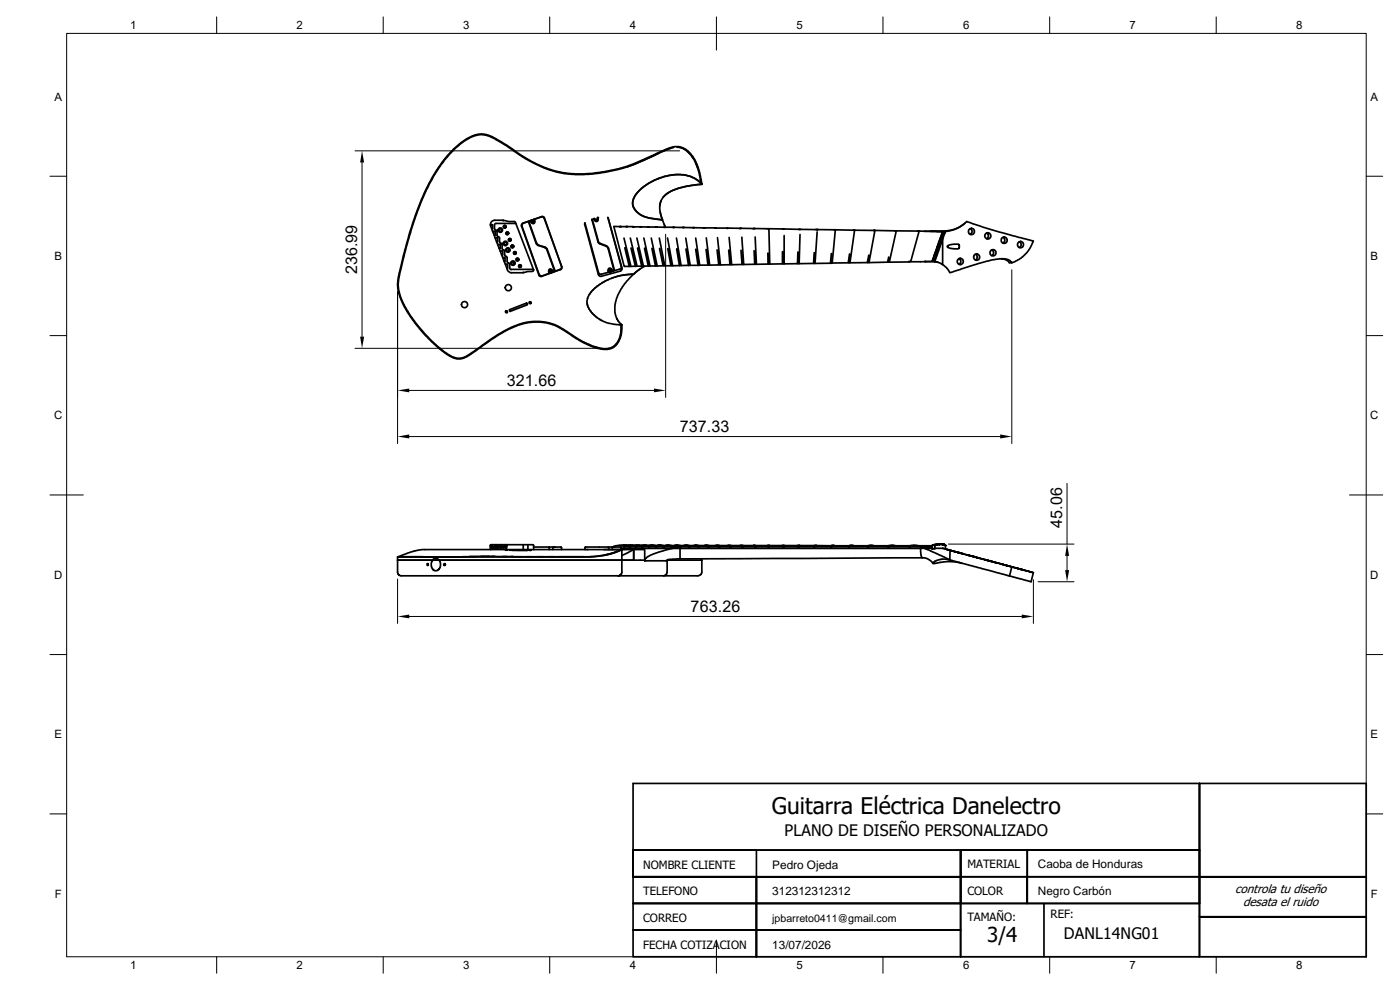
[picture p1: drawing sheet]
<svg xmlns="http://www.w3.org/2000/svg" width="420mm" height="297mm" viewBox="0 0 420 297" stroke-linecap="round" stroke-linejoin="round" font-family="sans-serif">
<g fill="none" stroke="#000" stroke-width=".51">
<path d="M190 255.1h170v-20v28M227 255.1v16v-8M288.3 255.1h-98.3v8v-28h220v52h-50v-16M288.3 255.1h71.7h-51.7v8h-20M288.3 255.1v8M190 271.1h37h-37M190 279.1h37h-37M227 263.1h-37h37M227 263.1h61.3h-98.3v24h37v-8v8h133v-12M227 271.1h61.3h-61.3M227 279.1h61.3h-61.3M227 279.1v-8v8"/>
<path d="M288.3 263.1v-8v15.9M288.3 271.1v-8v16M288.3 271.1h20v-8v8M288.3 271.1v16M288.3 271.1h71.7M308.3 263.1h51.7M313.3 271.1v16M360 271.1v-8v12M360 263.1h50h-50M360 275.1h50h-50M360 263.1v-8v15.9"/>
</g>
<!-- layer: BORDER -->
<g fill="none" stroke="#000" stroke-width=".3">
<path d="M20 10h390v277.1h-390zM65 5.1v4.9M115 5.1v4.9M165 5.1v4.9M215 5.1v9.9M265 5.1v4.9M315 5.1v4.9M365 5.1v4.9M15 52.9h5M410 52.9h5M15 100.7h5M410 100.7h5"/>
<path d="M15 148.5h10M405 148.5h10M15 196.4h5M410 196.4h5M15 244.2h5M410 244.2h5M65 287.1v4.9M115 287.1v4.9M165 287.1v4.9M215 282.1v9.9M265 287.1v4.9M315 287.1v4.9"/>
<path d="M365 287.1v4.9"/>
</g>
<!-- layer: Visible -->
<g fill="none" stroke="#000" stroke-width=".51">
<path d="M197.5 46.1l-7.5 3.4-5.3 1.5-3.4 .7-4.6 .6-4.1 .1-3-.3-2.6-.5-4.7-1.6-4.5-2.3-9-5.9-2.2-1-2.3-.4-1.9 .4-3.1 1.5-2.3 1.9-2.7 2.8a60 60 0 0 0-11 22.6l-1.9 6.5-1.6 6.8a13.6 13.6 0 0 0 2.6 10.4l3 4.4 4.3 4.7 4.8 3.9 1.4 .8 1.3 .4h1.1l1.7-.6 9.5-6.6 4-2.1 3.3-1.2a15.8 15.8 0 0 1 14.6 3.3l4.7 2.8 3.7 1.3 3 .2 1.2-.5 .8-.7 .6-.9 .8-1.8 .2-3.2-3.7-.5-1.6-.6-1.8-1-1.9-1.9a4.3 4.3 0 0 1 .6-6.5l1.8-1.5 3-1.8 3.4-1 4-.5M197.5 53.6l-2.6 1.2-1.5 1.1-2.6 2.4-.9 2.3 .1 1.3 .7 1.1a8.6 8.6 0 0 0 6.6 2.8l1.5 .2 .8 2.2-.3-.8M197.5 53.6l3.3-1 2-.2h2.3l3.2 1 2.1 1.6M197.5 53.6l-2.8 1.4-1.5 1-1.7 1.5-1 1.4-.6 1.3v1.2l.3 .9a4.9 4.9 0 0 0 2 2.1M201.6 44.4l-2.6 1M202.2 44.2l-2.7 .9-8 3.7-3.3 1.3M203.1 44.1l1.7 .4M204.6 44.4l1.1 .5 1.2 1.1 1.8 2.6 1.1 3.3 .6 3.1M206.2 45.4l1.8 2M208.7 48.8l.7 1.8M210.2 53.8l.2 1.2M210.4 55l.2 .3-1.1-5-1-2.4-.9-1.2a5.6 5.6 0 0 0-7.7-1.9l-10.8 4.8-3.2 1-2.8 .6a32.4 32.4 0 0 1-19.3-.9l-4.6-2.1-3.8-2.2-3.1-2.3-4.7-2.8-1.7-.5-1.4-.2-2.2 .4-2.3 1-1.4 1.1-2.5 2-1.9 2-2.7 3.6-1.8 2.9-3.5 7.4a121.1 121.1 0 0 0-6.9 24.6l.2 2.1 .5 1.5a40 40 0 0 0 11.6 15.6l2.4 1.9 1.7 .9a5.1 5.1 0 0 0 5.8-1l6-4.4 4.3-2.6 3.8-1.7 4.2-.8a15.4 15.4 0 0 1 11.1 3.5l4.1 2.6 2.9 1.3 2.6 .7h1.9l1.8-.6 1.4-1.6 .9-2.5 .1-2.6"/>
<path d="M210.4 55v.3M210.4 55h.1M210.4 55.3l-3.2 .4-3.7 .8-2.8 1.2-1.7 1.5M210.4 55.3h.2M210.4 55.3l-4 .5-2.7 .6-2.5 1.1-1.8 1.2-.9 1.3-.5 1.8 .1 1.9 .7 2.3-4.2-.6-2.1-.8M210.4 55.2v.1M147.2 67.4l5.1 13.5M147.2 67.4h.6v1.2h-.2M147.8 69.4h.8v1.2h-.3M148.6 71.4h.8v1.2h-.4M148.8 69l.4 .5M148.9 67l-.5 .5v1.3l.4 .3"/>
<path d="M148.9 67h5.9M149.2 70.6l.3 .4M149.2 69.5v1M149.4 73.3h.7v1.2h-.3M149.5 71l.4 .5M149.9 71.5v1M149.9 72.5l.4 .5M150.1 75.3h.8v1.2h-.3M150.3 73l.3 .2 .1 1.5 .7 .5 .1 1.5 .7 .7M150.9 77.3h.7v1.2h-.3M151 66.1h-2.5a1.3 1.3 0 0 0-1.3 1.3M151 66.1l1.7 .4h1.6l.4 .2"/>
<path d="M151 66.1v.2M151.6 79.2h.7v1.2h-.2M152.2 77.4l.1 1.3 .3 .2M152.6 78.9l.4 .4M153 79.4v1M154.7 66.7l5.4 14.2-.3 .5M156.8 67.1l5.8-2.1 .7 .4 5.2 14.5v.5l-.3 .4-5.5 2-.8-.2-5.3-14.9zM159.3 66.2h.1M159.3 66.3l.1 .5M159.3 66.3v.2M159.3 66.2v.1M159.3 66.2l1-.4 .2 .6a.52 .52 0 0 1-.4 .7 .52 .52 0 0 1-.6-.4"/>
<path d="M160.3 66l.2 .1M161 72.9l-2.4-6.4 2.5 6.8 2.4 1M161.1 73l.6 .5M161.7 73.6l1.9 .6M163.6 74.2l.6 .6 2.2 6.5-2.3-6.4-.6-.6M175.5 66.9v.5l4.1 15M175.5 66.9h.1M178.2 65.6l.3 .5a.54 .54 0 0 0 .6 .4 .54 .54 0 0 0 .4-.7M178.3 65.6l-.1 .2M179.2 66.2l-.4 .1M179.2 65.7a.35 .35 0 0 1-.1 .6 .35 .35 0 0 1-.5-.4M179.3 65.3l.2 .5"/>
<path d="M179.4 65.3l.1 .2M179.4 72.5l.6 .6 2.4 1.2 2 6.8-1.8-6.6-.6-.7M179.5 72.5l-1.8-6.7 2 6.9 2.4 1.1M179.5 65.6l-1.1 .4M182.4 65.3l4.3 15.2-.1 .5-.4 .3M182.4 65.3l4.1 14.9-.4 .6-5.8 1.5-.7-.4-4-15M185.9 68h.5M186 68l-1.8-.1 3.1 12h1.5M186.1 68h1.8M187.3 71.4l2.1 8.5h-.6l-1.3-5.6M187.8 68h.5M188 68l2.4 .1"/>
<path d="M189.2 71.4l2 8.5h-.5l-1.3-5.5M189.9 68l2.2 .1M190.7 79.9h-1.3M191.1 71.4l2 8.5h-.5l-1.3-5.5M191.2 79.9h1.4M192 68.1h.5M192.2 68.1h2.2M193.2 71.4l1.9 8.4-.5 .1-1.2-5.4M193.5 79.9l-1.3 .7a5.3 5.3 0 0 1-4.6 1.9h-.4M194.3 68.1h.5M194.5 68.1h2.3M194.6 79.8l-1.5 .1"/>
<path d="M195.1 79.8h1.6M195.5 71.4l1.7 8.4h-.5l-1.1-5.3M196.7 68.1h.5M196.9 68.1l2.4 .1M197.9 71.4l1.6 8.3h-.5l-1.1-5.2M198.1 63.6l.6 2M198.4 60.2l-.4 1.6M199 79.7l-1.8 .1M199.3 68.2h.5M199.5 68.2h2.6M199.5 79.7h1.9M200.3 71.4l1.6 8.3h-.5l-1-5.1"/>
<path d="M201.9 68.2h.5M202.1 68.2h.1M202.2 68.2h2.7M202.2 68.2h.1M203 71.4l1.4 8.3h-.5l-.8-5M203.9 79.7h-2M204.8 68.2h.5M205 68.2l3 .1M205.8 71.4l1.3 8.2-.5 .1-.7-5M206.6 79.6l-2.2 .1M207.1 79.6h2.4M207.8 68.3h.5"/>
<path d="M208.1 68.3l3.1 .1M208.8 71.4l1.2 8.2h-.5l-.7-4.8M210 79.6h2.5M211.1 68.4h.5M211.3 68.4h3.3M212 71.4l1 8.2h-.5l-.6-4.7M214.5 68.4h.5M214.7 68.4l3.5 .1M215.3 71.3l.9 8.2h-.5l-.5-4.5M215.7 79.5l-2.7 .1M218.1 68.5h.5M218.3 68.5l3.8 .1"/>
<path d="M218.8 71.2l.8 8.2h-.5l-.4-4.4M219.1 79.4l-2.9 .1M222.2 68.5l3.9 .1M222.4 68.5l-.5 .1M222.6 71.2l.6 8.2h-.5l-.3-4.3M222.7 79.4h-3.1M226.3 68.6h4M226.5 68.6h-.5M226.5 79.3l-3.3 .1M226.6 71.1l.4 8.2h-.5l-.2-4.1M230.5 79.2l-3.5 .1M230.8 68.6l-.5 .1"/>
<path d="M230.8 68.6l.2 10.6h-.5l-.1-3.3M230.8 68.6l4.2 .2M234.8 68.8h.5M234.8 79.2h-3.8M235.1 68.7l4.7 .1M235.1 68.7v.1M235.3 70.7v8.5h-.5v-3.7M239.3 79.1l-4 .1M239.6 68.8h.6M240 68.8l5 .1M240.1 70.3l-.3 8.8h-.5l.2-3.5M244.2 79l-4.4 .1"/>
<path d="M244.8 68.9h5.6M245.2 69.6l-.6 9.4h-.4l.1-3.2M249.2 79h-4.6M250.2 68.9h.5M250.7 68.9l-1 10.1h-.5l.3-2.9M250.7 68.9l5.5 .2M254.6 78.9h-4.9M256 69.1h.5M256.5 69.1l-1.4 9.8h-.5l.4-2.7M256.5 69.1h5.8M260.3 78.8l-5.2 .1M262.1 69.1h.5"/>
<path d="M262.6 69.1l-1.8 9.7h-.5l.4-2.2M262.6 69.1l6.1 .2M266.4 78.7l-5.6 .1M268.5 69.3h.5M269 69.3l-2.1 9.4h-.5l.3-1.6M269 69.3h6.5M272.8 78.6l-5.9 .1M275.3 69.3h.5M275.8 69.3l-2.5 9.2-.5 .1 .1-.3M275.8 69.3l1.6 .1M277.4 69.4l5.5 .1-3.2 9h-6.4M277.4 69.4h1.9"/>
<path d="M277.6 78.5h1.9M279.3 69.4l3.6 .1M279.7 78.5l1.9 .2M279.7 78.4h.1M279.8 78.4l.7 .1M279.8 78.4l1.4 .2 1.7 .8M280 77.9h.4M280.4 77.9l.1 .6M280.4 76.6h.5M280.9 75.3h.4M280.9 76.6l-.5 1.3M280.9 75.2l.4 .1"/>
<path d="M281.3 75.3l-.4 1.3h.2h-.2M281.3 74h.4M281.4 73.9h.4M281.7 74l-.4 1.2M281.7 72.8h.5M281.8 72.6h.5M282.2 72.8l-.4 1.1 .2 .1h-.3M282.3 71.4h.3M282.3 71.2h.4M282.6 71.4l-.3 1.2 .2 .1-.3 .1M282.7 70.2h.4M282.8 69.8l.7 .1-.1 .3h-.3"/>
<path d="M282.9 69.5h.1M282.9 71.8v7.6M283.1 70.2l-.4 1 .3 .2h-.4M283.7 69.5l2.9-.7 2.7-1.6a1.21 1.21 0 0 1 2-.3l7.4 2.4 11.4 3a10.4 10.4 0 0 1-6.4 6.6l-.6-.7-1.2-.5-1.9-.1-1.9 .3-4.2 1.1-8.8 2.8-.9-1.4-1.3-1M283.7 69.5l-.7-.1-3.2 9M283.7 69.5l-3.2 9M283.7 69.5l-.5 .3M284.4 73.8l1.3-.5h1.9l.3 .3-.1 .7a2.23 2.23 0 0 1-2.2 .2h-.4a.67 .67 0 0 1-.8-.7zM287.8 77.6l.6 .6v.5l-.6 .6M289.6 67l-1.4 1-2.5 1-3.4 .4h-3M291.2 68.6l.5 .7v.5l-.5 .5M292.7 76.3a.93 .93 0 0 1 .6 .9 .93 .93 0 0 1-.6 .8"/>
<path d="M296.1 69.9a.98 .98 0 0 1 0 1.7M297.6 75a.93 .93 0 0 1 .6 .8 .93 .93 0 0 1-.6 .9M300.4 77.6l1.4 .3 1.2 1h.7M301 71.2a.93 .93 0 0 1 .6 .9 .93 .93 0 0 1-.6 .8M305.9 72.6a.93 .93 0 0 1 .6 .8 .93 .93 0 0 1-.6 .9M152.3 81l.5 .6a7.4 7.4 0 0 0 5.6-.1h1.4M152.8 92.9l5.3-2 .2 .5-5.3 2.1zM153 80.4l.4 .5M153.4 80.8h6.7M157 81.6v.2M161.7 82.5l-5.2-14.9 .4-.6 5.9-2.1 .6 .5 5.3 14.9-.5 .6-5.6 2h-.5l-.4-.4M164.7 81.5l.1 .5"/>
<path d="M164.7 81.7l.1 .2M165.7 81.1a.54 .54 0 0 0-.7-.4 .54 .54 0 0 0-.3 .7M165.7 81.1l.2 .5M165.9 81.6l-1.1 .4M165.9 81.3v.2M176.2 91l.1 .5M176.4 91.8l.1 .4M176.4 89.4l-.1 .2M176.7 92.5l.2 .3M177 88.1l-.2 .3M177.1 93.2l.3 .3M177.5 87.4l-.2 .3"/>
<path d="M177.6 93.8l.3 .4M178.1 86.9l-.3 .2M178.2 94.5l.3 .2M178.8 86.3l-.4 .2M178.9 95l.3 .3M179.5 85.7l-.4 .3M179.6 82.4l.3 .4 .5 .1M179.9 95.7l.7 .5M180.2 85.2l-.4 .3M181 84.7l-.4 .2M181.7 84.3l-.3 .2M182.5 81.4l.1 .2"/>
<path d="M182.5 81.1a.55 .55 0 0 1 .4-.6 .55 .55 0 0 1 .7 .3l.2 .6-1.1 .2-.2-.5M182.6 83.9l-.4 .2M183.3 81.3h-.4M183.4 81.5l-.2 .3-.3-.1M183.8 81.1v.2M184.1 83.3l-.5 .1M184.8 83l-.3 .2M185.5 82.9h-.3M185.8 97.4l.2 .1M186.2 81.3l-5.8 1.6M186.3 82.7l-.4 .1M186.4 98.9l-.2 1.7"/>
<path d="M186.4 97.3l.2 .2M186.4 97.3v.5M186.4 98.1v.4M186.5 97.4h.1M187 82.5l-.4 .1M190.2 82.2l-2.2 2.3-1.2 1.5-1.4 2.7-.7 1.9-.2 1.1 .2 2.8 .7 1.6 1 1.2M192.2 80.6l-2 1.6M175.5 102.8l1.9 .8M178.2 103.9l1.6 .5M185.1 103l-1.6 1.4-2.1 .2M185.5 102.3l-.1 .3M119.3 167.1v4.7l.5 .8 .5 .2h65.2"/>
<path d="M119.3 167.1h58l5.4-.7 3.9-1.5v7l-.4 .7-.7 .2M119.5 167.1h-.2M128.2 169.1h.1a.25 .25 0 0 1 .3 .2 .25 .25 0 0 1-.2 .3 .25 .25 0 0 1-.3-.2zM130 167.8l.6-.3 .5 .1 .7 .5 .3 .6v1.5l-.8 1-1.1-.1-.7-.9-.1-1.2zM130.9 167.5l-1 .6h-10.6h74.2M142.9 167l-23.4 .1M144.3 166.9h2.7M147.2 163.6v1.3M147.4 163.5l-.2 .2M147.6 163.4l-.4 .2M147.6 166.9h.7M147.8 163.4h.5"/>
<path d="M148.6 163.4h.4M149.4 163.4h.4M150.1 163.4h.5M150.8 167h1.3M150.9 163.4h.4M151.6 163.4h8.4M151.7 165l.6 .1zM152.3 163.4l-.2 .6a.29 .29 0 0 1 0 .4 .29 .29 0 0 1-.4 .1 .29 .29 0 0 1-.1-.4v-.7h-.3v.6a.32 .32 0 0 1 .1 .5 .32 .32 0 0 1-.5 0 .32 .32 0 0 1 0-.4v-.7h-.3v.6a.28 .28 0 0 1-.1 .5 .28 .28 0 0 1-.4-.3v-.8h-.3v.7a.3 .3 0 0 1 0 .4 .3 .3 0 0 1-.4 0 .3 .3 0 0 1 0-.4v-.7h-.4v.6a.28 .28 0 0 1 .1 .4 .28 .28 0 0 1-.4 0l-.1-1h-.3v.6a.31 .31 0 0 1 0 .4 .31 .31 0 0 1-.4 .1l-.1-1.1h-.2l-.1 .8a.24 .24 0 0 1 0 .3 .24 .24 0 0 1-.4 0 .24 .24 0 0 1 .1-.4v-.1M152.8 165l5.5 .1zM153.5 167l3 .1M157 163.4v1.5M158.1 167.1h1.6"/>
<path d="M158.1 165.1h.1M158.4 163.6v1.3M158.8 165.1h.6zM160 163.5l.1 1.4M160.1 164.1h6.3M161.4 167.1h1.7M164.7 164.1l.1 .1v.7M164.7 167.1h1.5M165.9 164.2v.7M165.9 164.2h.1M166.4 164.1h2l.1 .8M166.4 164.1h.1"/>
<path d="M167.7 167.1h7.5M181.3 164.9h4.5M182.5 164.1l.2 .2v.6M183.8 164.2h.1M183.8 164.2v.7M184.2 164.1h2.1l.1 .8M184.2 164.1h-8.5l-.1 .8M184.2 164.1h.1M184.8 165.6l-3.3 .9-4.4 .6h-57.6M185.4 165.4l-.3 .1M185.8 163.6h1.6M185.9 164.9h.5"/>
<path d="M186.2 165l-.7 .3M186.4 164.9l-2.9 1.2-2.1 .4M186.5 163.6l1.7-.1 1 .3M187 164.9h-60.3l-3.5 .8-3.7 1.4M187.2 164.9h6.3v3.2M187.3 163.9a4 4 0 0 0-3.1 0v.2M187.3 163.9v.6h14.5M187.3 163.9h9.6M187.5 163.6l1.9 .3h-.2v.4l-.1-.4h-.3M188.6 163.6l1.4-.1 1 .3M188.8 163.6l.4 .1M189 163.9v.4v-.4"/>
<path d="M189.4 163.7l1.3 .2 .4-.1 .1 .1h-.3v.4v-.4M190.2 164.9v3.2h-3.6M190.2 164.9l-3.6 1.8M190.2 164.9v3.2M190.5 163.6l1.4-.1 1 .3M190.6 163.7h.6M190.8 163.9v.4v-.4M191.3 163.7l1.3 .2 .4-.1 .1 .1h-.3v.4v-.4M192.7 163.9v.4v-.4M193.3 163.7h-.8a3 3 0 0 1 2.4 .1M193.4 163.7l1.2 .2 .4-.1-.1 .5-.1-.4M193.5 168.1v.2h6.7v3.7l-.5 .6-.6 .2"/>
<path d="M194.6 163.7h.9M194.7 163.9v.4l.1-.4M194.8 163.7a2.84 2.84 0 0 1 2.3 .1M195.6 163.7l1.1 .2 .5-.1-.2 .5-.1-.4M196.7 163.7h1.2M196.8 163.9v.4l.1-.4M197 163.9h2.2M197.2 163.7a2.58 2.58 0 0 1 2.2 .1M197.9 163.7l1.1 .2 .4-.1 .1 .1h-.2v.4l-.1-.4M199 163.7h1.3M199.1 163.9v.4l.1-.4M199.3 163.9h2.2v.4l.4-.4"/>
<path d="M199.7 163.7a2.17 2.17 0 0 1 2 .1M200.2 168.3l.3-.4 2.6-.2 74.3-.3 1.6 .6 1 1M200.2 168.1h10.2v-.4v.4M200.4 163.7l1.5 .2M201.4 163.9h.2l-.1 .4M201.4 163.7h1.5M201.8 164.5h-15.4h.9v.4M201.8 164.5l-5.6 1.7-1.7 .7-1 1M201.8 164.5h2.3M201.9 163.9h2.1M202.4 163.7a2.06 2.06 0 0 1 1.9 .1M203.1 163.7l.8 .2 .4-.1-.1 .5h-.2v-.4"/>
<path d="M203.9 163.9h.3l-.2 .4M204 163.9l-2.2 .6M204 163.7h1.7M204.1 164.5v3.2M205.2 163.7a1.69 1.69 0 0 1 1.8 .1M205.9 163.7l1.2 .2h-.2v.4l-.1-.4h-2.6M206.6 163.9h.2v.4M206.8 163.7h1.9M208.2 163.7a1.48 1.48 0 0 1 1.7 .1M208.8 163.7l1.2 .2h-.3v.4l-.1-.4h-2.7M209.5 163.9h3.2l-.1 .4M209.6 163.7h2.2"/>
<path d="M209.7 163.9l-.1 .4M210.4 168.1h.2v3.7l-.4 .7-.7 .3h-24M210.6 167.6v.5h-.2M211.4 163.7a1.28 1.28 0 0 1 1.5 .1M211.9 163.7l1.1 .2M212.6 163.9v.4M212.6 164.3h.1M212.7 163.7h2.4M213 163.9h2.9l-.1 .4M213 163.9l-.3 .4M214.8 163.7l.5-.2 .9 .4M215.2 163.7l1 .2"/>
<path d="M215.8 163.9v.4l.2-.4h.2M215.9 163.7h2.7M216.2 163.9h3.1M218.4 163.7l.7-.1 .4 .3M218.7 163.7l.9 .2M219.2 163.9v.4M219.2 164.3h.1M219.3 163.9l-.1 .4M219.3 163.7h3M219.6 163.9h3.3v.4v-.4h.3M219.6 163.9l-.3 .4M222.1 163.7l.7-.1 .3 .3"/>
<path d="M222.4 163.7l.8 .2M222.8 163.9v.4M222.9 163.7h3.4l.2 .2h.5M223.2 163.9h3.5M226.1 163.7l.4-.1 .5 .3M226.6 164.3h.1M226.6 163.9v.4M226.7 163.9v.4l.1-.4h.2M226.8 163.7l4-.1 .2 .3h-.5l-.1-.1M227 163.9h3.7M230.7 164.2v.1M230.7 163.9v.4l.1-.4h4"/>
<path d="M230.7 164.3h.1M230.7 163.9v.4M230.9 163.7h4.4M234.8 163.9h.5M234.8 163.9h.2v.4v-.4v.4l.3-.4M234.8 163.8v.1M235.3 163.7v.2M235.3 163.9h4M235.3 163.7h4.2M239.3 163.9h.2v.4M239.4 163.8l.2-.2 .4 .1-.2 .2h-.5zM239.5 163.9v.4"/>
<path d="M240 163.7h4.3M244.2 163.9h.1v.4M244.2 163.9h-4.6l-.1 .4M244.3 163.9v.4M244.9 163.7l4.5 .1M245 163.7l-.8 .2M245.1 163.7l-.4-.1-.5 .3M249.2 163.9h.2v.4M249.2 163.9h-4.8l-.1 .4M249.4 163.9v.4M249.4 164.3h.1M250.5 163.8a.85 .85 0 0 0-1.2 .1"/>
<path d="M254.6 163.9h.2v.4M254.6 163.9h-5.1l-.1 .4M254.8 163.9v.4M254.8 164.3h.1M254.9 163.8h-4.9l-.8 .1M256.2 163.8l-.9-.2-.6 .2M260.3 163.9h.2v.4l.1-.4h5.8M260.3 163.9h-5.4l-.1 .4M260.5 163.9v.4M260.6 163.8h-5.1l-.9 .1M262.3 163.8l-1.1-.2-.8 .2M266.4 163.9h.2v.4"/>
<path d="M266.5 163.9l.1 .4M266.6 164.3h.1M266.7 163.8h-5.3l-1.1 .1M267.9 163.8h5.2M268 163.8l-1.6 .1M268.7 163.8l-1.2-.2-1 .2M272.8 163.9h.2v.4M272.8 163.9h-6.2v.4M272.9 163.9v.4M272.9 164.3h.1M273 164.3h.1M275.5 163.8l-1.4-.2-1.2 .2"/>
<path d="M276.3 163.9v.6h-72.2M276.3 163.9l1.3 .6h-75.8M276.3 163.9l3.4 .6M276.3 164.5l.1 2.2 .5 .7M279.7 163.9h-6.7v.4M279.7 164.5h-2.1l7.5 3.5M279.7 164.5l.1 .2M279.8 163.8h-5.7l-1.3 .1M279.8 163.9v.6M280 163.5l-.2 .1v1.1M280 163.5h.4M280.4 163.5l.1 1"/>
<path d="M280.4 163.4l-.4 .1M280.4 163.4h.5M280.9 163.4l-.5 .1M281.3 163.4h-.9M281.3 163.3l-.4 .1 1.3-.1M281.3 163.4h-.4M281.4 163.3h.3M281.4 163.4h.1M281.7 163.3h.5M281.7 163.3l-.4 .1M281.8 163.2h.7M282.1 163.2l-.3 .1"/>
<path d="M282.2 163.3l.3 .1-.2-.2h.3l.4 .3-.3-.3 .6 .1 .2 .3-.3-.3M283.1 163.3l.6 .3v1.1l.2 .1 26.2 7-26.9-7.2-2.7-.1v.2h-.7M284.3 164.9l3.6 .9zM285.1 168l17.9 4.8M285.1 168l-2.3-.2-2.2 .7a.42 .42 0 0 0-.4 .1 .42 .42 0 0 0 0 .5l3.7-.6h2.2l2.6 .5M285.1 165.1v2.9M287.3 165.7l1.8 .5zM290.6 166.6l1.9 .5zM292.2 167l1.8 .5zM295.5 167.9l1.9 .5zM297.1 168.3l1.8 .5zM300.5 169.2l1.8 .5z"/>
<path d="M303.7 170.1l-.7 2.7M305.4 170.5l1.7 .6zM310.1 171.8l-.7 2.7-6.4-1.7"/>
<circle cx="150.1" cy="69" r=".41"/>
<circle cx="150.1" cy="69" r=".67"/>
<circle cx="151.5" cy="68" r=".41"/>
<circle cx="151.5" cy="68" r=".35"/>
<circle cx="151.7" cy="73" r=".41"/>
<circle cx="151.7" cy="73" r=".67"/>
<circle cx="152.2" cy="70" r=".41"/>
<circle cx="152.2" cy="70" r=".35"/>
<circle cx="152.4" cy="75" r=".41"/>
<circle cx="152.4" cy="75" r=".67"/>
<circle cx="153" cy="72" r=".41"/>
<circle cx="153" cy="72" r=".35"/>
<circle cx="153.8" cy="73.9" r=".41"/>
<circle cx="153.8" cy="73.9" r=".35"/>
<circle cx="154" cy="78.9" r=".41"/>
<circle cx="154" cy="78.9" r=".67"/>
<circle cx="154.5" cy="75.9" r=".41"/>
<circle cx="154.5" cy="75.9" r=".35"/>
<circle cx="155.3" cy="77.9" r=".41"/>
<circle cx="155.3" cy="77.9" r=".35"/>
<circle cx="156.1" cy="79.8" r=".41"/>
<circle cx="156.1" cy="79.8" r=".35"/>
<circle cx="160" cy="66.6" r=".35"/>
<circle cx="160" cy="66.6" r=".29"/>
<circle cx="288.2" cy="78.4" r=".92"/>
<circle cx="291.5" cy="69.4" r=".92"/>
<circle cx="293.1" cy="77.1" r=".94"/>
<circle cx="296.4" cy="70.8" r=".92"/>
<circle cx="298" cy="75.8" r=".93"/>
<circle cx="301.4" cy="72.1" r=".93"/>
<circle cx="306.3" cy="73.4" r=".92"/>
<circle cx="139.4" cy="91.4" r=".92"/>
<circle cx="152" cy="93.6" r=".27"/>
<circle cx="152.6" cy="86.3" r=".92"/>
<circle cx="159.1" cy="90.8" r=".27"/>
<circle cx="165.1" cy="81.3" r=".29"/>
<circle cx="165.2" cy="81.2" r=".35"/>
<circle cx="183" cy="81" r=".35"/>
<circle cx="133.4" cy="169.4" r=".26"/>
</g>
<g fill="#000">
<circle cx="210.4" cy="55" r=".25"/>
<circle cx="210.4" cy="55.3" r=".25"/>
<circle cx="178.2" cy="65.6" r=".25"/>
<circle cx="179.3" cy="65.3" r=".25"/>
<circle cx="186.1" cy="68" r=".25"/>
<circle cx="188" cy="68" r=".25"/>
<circle cx="190.1" cy="68.1" r=".25"/>
<circle cx="192.2" cy="68.1" r=".25"/>
<circle cx="194.5" cy="68.1" r=".25"/>
<circle cx="196.9" cy="68.1" r=".25"/>
<circle cx="199.5" cy="68.2" r=".25"/>
<circle cx="205" cy="68.2" r=".25"/>
<circle cx="208.1" cy="68.3" r=".25"/>
<circle cx="211.3" cy="68.4" r=".25"/>
<circle cx="214.7" cy="68.4" r=".25"/>
<circle cx="222.2" cy="68.5" r=".25"/>
<circle cx="226.3" cy="68.6" r=".25"/>
<circle cx="240" cy="68.8" r=".25"/>
<circle cx="245" cy="68.9" r=".25"/>
<circle cx="245.3" cy="68.9" r=".25"/>
<circle cx="250.5" cy="68.9" r=".25"/>
<circle cx="256.2" cy="69.1" r=".25"/>
<circle cx="262.3" cy="69.1" r=".25"/>
<circle cx="268.8" cy="69.3" r=".25"/>
<circle cx="275.7" cy="69.3" r=".25"/>
<circle cx="277.6" cy="78.5" r=".25"/>
<circle cx="280.5" cy="78.5" r=".25"/>
<circle cx="281.4" cy="75.2" r=".25"/>
<circle cx="283.7" cy="69.5" r=".25"/>
<circle cx="164.8" cy="82" r=".25"/>
<circle cx="165.9" cy="81.6" r=".25"/>
<circle cx="182.7" cy="81.6" r=".25"/>
<circle cx="183.8" cy="81.4" r=".25"/>
<circle cx="131.8" cy="104.6" r=".25"/>
<circle cx="176.1" cy="164.9" r=".25"/>
<circle cx="186.4" cy="164.9" r=".25"/>
<circle cx="189" cy="163.9" r=".25"/>
<circle cx="190.8" cy="163.9" r=".25"/>
<circle cx="192.7" cy="163.9" r=".25"/>
<circle cx="193.5" cy="168.3" r=".25"/>
<circle cx="194.7" cy="163.9" r=".25"/>
<circle cx="194.8" cy="163.9" r=".25"/>
<circle cx="196.9" cy="163.9" r=".25"/>
<circle cx="199.1" cy="163.9" r=".25"/>
<circle cx="201.6" cy="163.9" r=".25"/>
<circle cx="204" cy="163.9" r=".25"/>
<circle cx="235" cy="164.3" r=".25"/>
<circle cx="239.5" cy="164.3" r=".25"/>
<circle cx="266.6" cy="164.3" r=".25"/>
<circle cx="277.6" cy="164.5" r=".25"/>
<circle cx="279.7" cy="164.5" r=".25"/>
<circle cx="280" cy="165.6" r=".25"/>
<circle cx="280.4" cy="163.4" r=".25"/>
<circle cx="280.9" cy="163.4" r=".25"/>
<circle cx="281.4" cy="163.4" r=".25"/>
<circle cx="281.4" cy="163.3" r=".25"/>
<circle cx="282.3" cy="163.2" r=".25"/>
<circle cx="282.7" cy="163.2" r=".25"/>
<circle cx="282.9" cy="164.5" r=".25"/>
<circle cx="283.7" cy="164.7" r=".25"/>
<circle cx="283.7" cy="163.7" r=".25"/>
<circle cx="287.9" cy="165.8" r=".25"/>
</g>
<!-- layer: FD_Dimensions -->
<g fill="none" stroke="#000" stroke-width=".3">
<path d="M106.6 45.3h97.4M108.6 48.8v52.2M199.8 70.3v48.9M119.3 87.5v45.6M303.7 80.9v52.2M106.6 104.5h74.2M122.8 117.1h73.5M122.8 131h177.4M320.2 145v18.2M119.3 173.7v13.4M284.6 163.2h37.7M310.1 173.9v13.2"/>
<path d="M311.5 174.5h10.8M320.2 166.8v4.3M122.8 185h183.8"/>
</g>
<path d="M108.6 45.3l.7 3.5h-1.2zM108.1 101h1.2l-.7 3.5zM119.3 117.1l3.5-.5v1.1zM196.3 116.6l3.5 .5-3.5 .6zM119.3 131l3.5-.6v1.2zM300.2 130.4l3.5 .6-3.5 .6zM319.7 171.1h1.2l-.7 3.4zM320.2 163.2l.7 3.6h-1.2zM119.3 185l3.5-.6v1.1zM306.6 184.4l3.5 .6-3.5 .5z" fill="#000"/>
<text font-size="6.9" x="231.6" y="244.1">Guitarra Eléctrica Danelectro</text>
<text font-size="6.2" x="296.3" y="282.8">3/4</text>
<g font-size="4.8">
<text x="107.2" y="82.3" transform="rotate(-90 107.2 82.3)">236.99</text>
<text x="152.1" y="115.7">321.66</text>
<text x="204" y="129.5">737.33</text>
<text x="318.8" y="158.4" transform="rotate(-90 318.8 158.4)">45.06</text>
<text x="207.3" y="183.5">763.26</text>
<text x="235.5" y="250.8">PLANO DE DISEÑO PERSONALIZADO</text>
<text x="319.3" y="281.6">DANL14NG01</text>
</g>
<g font-size="3.6">
<text x="370.7" y="267.9">controla tu diseño</text>
<text x="373.1" y="272">desata el ruido</text>
</g>
<g font-size="3.5">
<text x="231.8" y="260.6">Pedro Ojeda</text>
<text x="311.5" y="260.6">Caoba de Honduras</text>
<text x="231.8" y="268.6">312312312312</text>
<text x="311.5" y="268.6">Negro Carbón</text>
<text x="231.8" y="284.6">13/07/2026</text>
</g>
<g font-size="3.4">
<text x="39.1" y="8.8">1</text>
<text x="89" y="8.8">2</text>
<text x="139" y="8.7">3</text>
<text x="189" y="8.8">4</text>
<text x="239" y="8.7">5</text>
<text x="289.1" y="8.7">6</text>
<text x="339" y="8.7">7</text>
<text x="389" y="8.7">8</text>
<text x="16.3" y="30.2">A</text>
<text x="411.4" y="30.2">A</text>
<text x="16.3" y="78">B</text>
<text x="411.4" y="78">B</text>
<text x="16.3" y="125.8">C</text>
<text x="411.2" y="125.8">C</text>
<text x="16.3" y="173.7">D</text>
<text x="411.2" y="173.7">D</text>
<text x="16.3" y="221.5">E</text>
<text x="411.4" y="221.5">E</text>
<text x="193" y="260.6">NOMBRE CLIENTE</text>
<text x="290.3" y="260.5">MATERIAL</text>
<text x="16.4" y="269.4">F</text>
<text x="193" y="268.6">TELEFONO</text>
<text x="290.3" y="268.6">COLOR</text>
<text x="411.4" y="269.4">F</text>
<text x="315.3" y="275.5">REF:</text>
<text x="193" y="276.6">CORREO</text>
<text x="290.3" y="276.4">TAMAÑO:</text>
<text x="193" y="284.6">FECHA COTIZA</text>
<text x="216" y="284.6">CION</text>
<text x="39.1" y="290.8">1</text>
<text x="89" y="290.8">2</text>
<text x="139" y="290.8">3</text>
<text x="189" y="290.8">4</text>
<text x="239" y="290.8">5</text>
<text x="289.1" y="290.8">6</text>
<text x="339" y="290.8">7</text>
<text x="389" y="290.8">8</text>
</g>
<text font-size="3.2" x="231.8" y="276.6">jpbarreto0411@gmail.com</text>
</svg>
